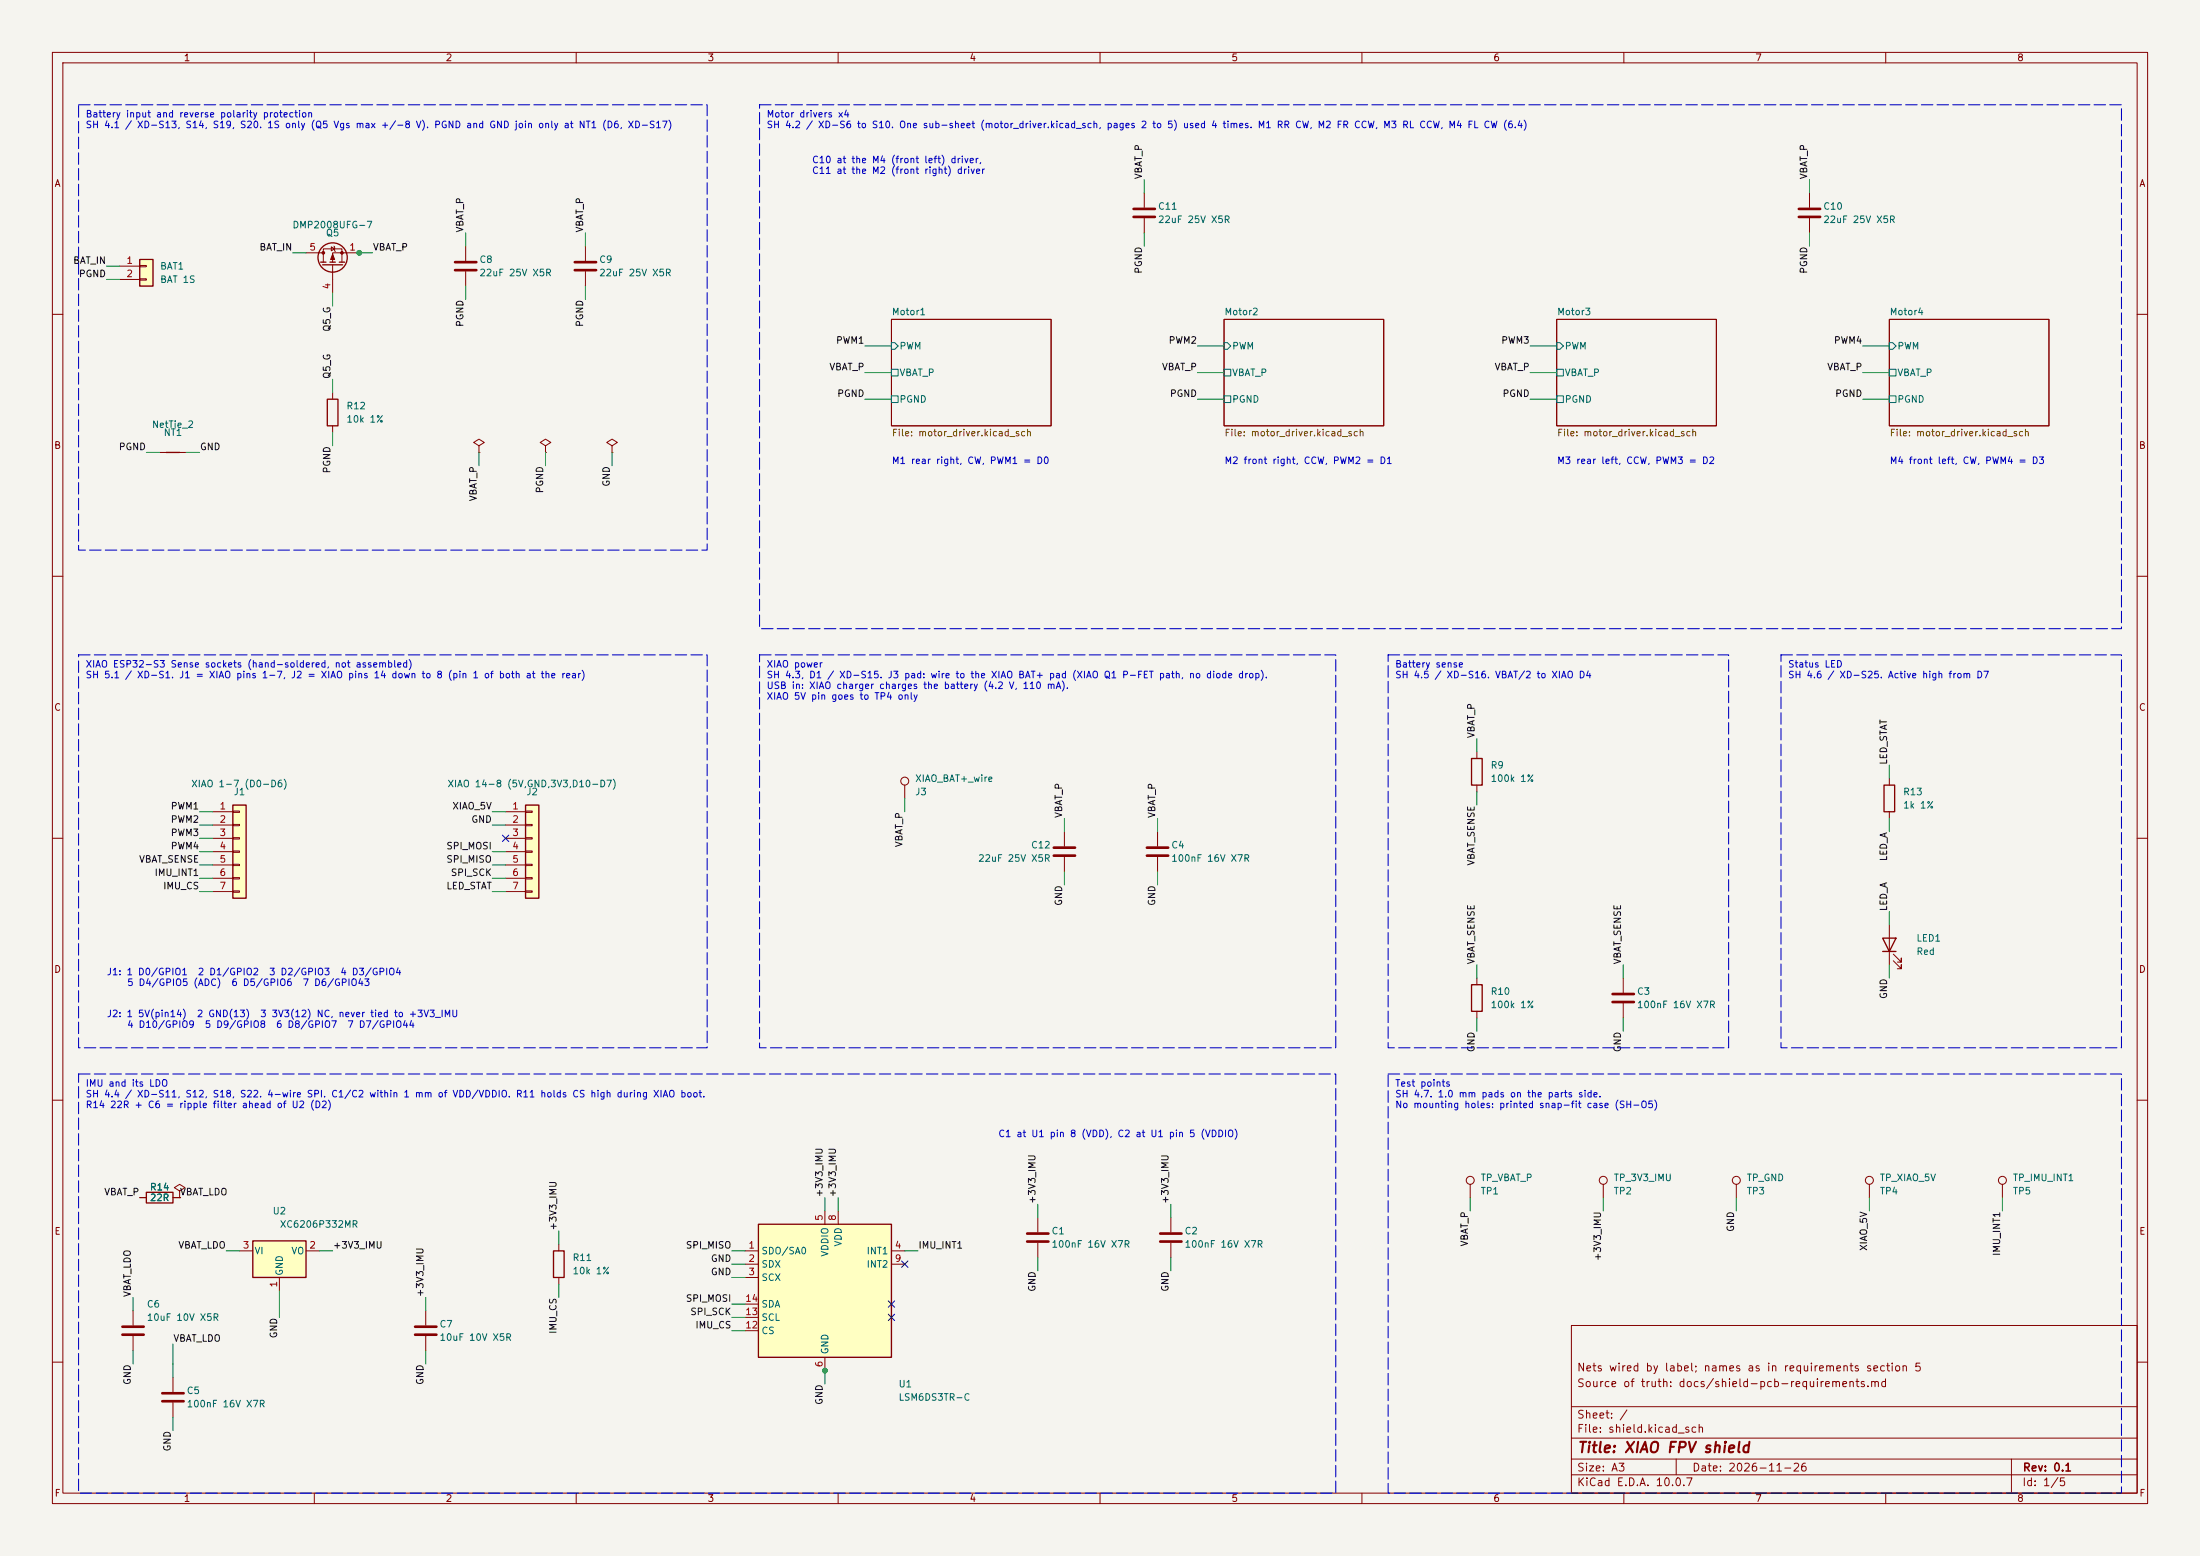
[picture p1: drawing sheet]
<svg xmlns="http://www.w3.org/2000/svg" width="420mm" height="297mm" viewBox="0 0 420 297" stroke-linecap="round" stroke-linejoin="round" font-family="sans-serif">
<path d="M0 0h420v297h-420z" fill="#f5f4ef" stroke="#f5f4ef" stroke-width=".19"/>
<g fill="none" stroke="#840000" stroke-width=".19">
<path d="M10 10h400v277h-400zM12 12h396v273h-396zM60 10v2M110 10v2M160 10v2M210 10v2M260 10v2M310 10v2M360 10v2M10 60h2M170.2 61h30.5v20.3h-30.5zM233.7 61h30.5v20.3h-30.5z"/>
<path d="M297.2 61h30.5v20.3h-30.5zM360.7 61h30.5v20.3h-30.5zM408 60h2M30.5 86.4h5.1M10 110h2M408 110h2M10 160h2M408 160h2M281.9 186.7v1.3M281.9 193v1.3M10 210h2M408 210h2"/>
<path d="M356.9 226.1v2.5M300 253h108v32h-108zM10 260h2M300 278.5h108M300 274.5h108M300 268.5h108M320 278.5v3M384 278.5v6.5M408 260h2M60 285v2M110 285v2M160 285v2"/>
<path d="M210 285v2M260 285v2M300 281.5h108M310 285v2M360 285v2"/>
<circle cx="356.9" cy="225.3" r=".76"/>
</g>
<path d="M170.2 65.4h.6l.6 .6-.6 .7h-.6zM170.2 70.5h1.2v1.3h-1.2zM170.2 75.6h1.2v1.2h-1.2zM233.7 65.4h.6l.6 .6-.6 .7h-.6zM233.7 70.5h1.2v1.3h-1.2zM233.7 75.6h1.2v1.2h-1.2zM297.2 65.4h.6l.6 .6-.6 .7h-.6zM297.2 70.5h1.2v1.3h-1.2zM297.2 75.6h1.2v1.2h-1.2zM360.7 65.4h.6l.6 .6-.6 .7h-.6zM360.7 70.5h1.2v1.3h-1.2zM360.7 75.6h1.2v1.2h-1.2z" fill="none" stroke="#006464" stroke-width=".19"/>
<path d="M31.7 86.4h2.6M280.9 188h2.1v5h-2.1z" fill="none" stroke="#840000" stroke-width=".25"/>
<path d="M48.3 236.9h10.1v6.9h-10.1z" fill="#ffffc2"/>
<path d="M27.9 227.6h5.1v2h-5.1zM48.3 236.9h10.1v6.9h-10.1z" fill="none" stroke="#840000" stroke-width=".25"/>
<g fill="none" stroke="#840000" stroke-width=".19">
<path d="M26.7 228.6h1.2M33 228.6h1.3M34.3 227.3l1-.6-1-.6-1 .6 1 .6v1.3M34.3 228.6h.1M45.7 238.8h2.6M58.4 238.8h2.6M280.7 226.1v2.5M53.3 243.8v2.6"/>
<circle cx="280.7" cy="225.3" r=".76"/>
</g>
<path d="M100.3 153.7h2.6v17.8h-2.6z" fill="#ffffc2"/>
<path d="M100.3 153.7h2.6v17.8h-2.6z" fill="none" stroke="#840000" stroke-width=".25"/>
<g fill="none" stroke="#840000" stroke-width=".19">
<path d="M96.5 154.9h3.8M96.5 157.5h3.8M100.3 154.8h1.3v.3h-1.3zM100.3 157.4h1.3v.2h-1.3zM100.3 159.9h1.3v.2h-1.3zM96.5 160h3.8M96.5 162.6h3.8M96.5 165.1h3.8M96.5 167.6h3.8M96.5 170.2h3.8M100.3 162.4h1.3v.3h-1.3zM100.3 165h1.3v.2h-1.3z"/>
<path d="M100.3 167.5h1.3v.3h-1.3zM100.3 170.1h1.3v.2h-1.3z"/>
</g>
<path d="M44.4 153.7h2.6v17.8h-2.6z" fill="#ffffc2"/>
<path d="M44.4 153.7h2.6v17.8h-2.6zM280.9 144.8h2.1v5.1h-2.1zM359.7 149.9h2v5h-2zM359.4 179.1h2.5l-1.2 2.5zM359.4 181.6h2.5" fill="none" stroke="#840000" stroke-width=".25"/>
<g fill="none" stroke="#840000" stroke-width=".19">
<path d="M345.4 36.8v2.8M345.4 41.7v2.8M40.6 154.9h3.8M40.6 157.5h3.8M44.4 154.8h1.3v.3h-1.3zM44.4 157.4h1.3v.2h-1.3zM44.4 159.9h1.3v.2h-1.3zM172.7 149.9v2.5M281.9 143.5v1.3M281.9 149.9v1.2M360.7 148.6v1.3M360.7 154.9v1.3"/>
<path d="M40.6 160h3.8M40.6 162.6h3.8M40.6 165.1h3.8M40.6 167.6h3.8M40.6 170.2h3.8M44.4 162.4h1.3v.3h-1.3zM44.4 165h1.3v.2h-1.3zM44.4 167.5h1.3v.3h-1.3zM44.4 170.1h1.3v.2h-1.3zM360.7 176.5v7.7M309.9 186.7v2.8M309.9 191.5v2.8"/>
<path d="M361.4 183.4l1.6 1.5v-.7v.7h-.8M361.4 182.1l1.6 1.5v-.7v.7h-.8M198.1 232.4v2.8M198.1 237.2v2.8M33 262.9v2.8M33 267.7v2.8"/>
<circle cx="172.7" cy="149.1" r=".76"/>
</g>
<path d="M343.4 39.9h4.1M343.4 41.4h4.1M307.8 189.7h4.1M307.8 191.3h4.1M196.1 235.5h4.1M196.1 237h4.1M31 265.9h4.1M31 267.5h4.1" fill="none" stroke="#840000" stroke-width=".51"/>
<path d="M26.7 49.5h2.5v5.1h-2.5z" fill="#ffffc2"/>
<g fill="none" stroke="#840000" stroke-width=".25">
<path d="M26.7 49.5h2.5v5.1h-2.5zM61.2 50h1M61.6 50.5h3.8M63 50h1M64.8 50h1M62.5 76.2h2v5.1h-2zM105.7 238.8h2v5h-2z"/>
<circle cx="63.5" cy="49.1" r="2.79"/>
</g>
<g fill="none" stroke="#840000" stroke-width=".19">
<path d="M22.9 50.8h3.8M22.9 53.3h3.8M26.7 50.7h1.2v.2h-1.2zM26.7 53.2h1.2v.3h-1.2zM58.4 48.3h3.3M61.7 50v-2.5h3.6v2.5M63.2 47.1l.7 .4-.7 .4zM63.5 50.5v5.4M63.8 47l.2 1M68.6 48.3h-5.1v1.7M88.9 47v2.8M88.9 51.8v2.8"/>
<path d="M111.8 47v2.8M111.8 51.8v2.8M63.5 74.9v1.3M63.5 81.3v1.3M91.4 85.1l1.1-.6-1.1-.7-1 .7 1 .6v1.3M91.4 86.4h.1M104.1 85.1l1.1-.6-1.1-.7-1 .7 1 .6v1.3M104.1 86.4h.1M116.8 85.1l1.1-.6-1.1-.7-1 .7 1 .6v1.3M116.8 86.4h.1M203.2 158.8v2.7M221 158.8v2.7"/>
<path d="M203.2 163.6v2.8M221 163.6v2.8M106.7 237.5v1.3M223.5 232.4v2.8M223.5 237.2v2.8M306.1 226.1v2.5M331.5 226.1v2.5M81.3 250.2v2.8M81.3 255v2.8M106.7 243.8v1.3"/>
<circle cx="306.1" cy="225.3" r=".76"/>
<circle cx="331.5" cy="225.3" r=".76"/>
</g>
<g fill="#840000" stroke="#840000" stroke-width=".19">
<path d="M63.5 48.5l.4 1h-.8z"/>
<circle cx="61.7" cy="48.3" r=".25"/>
<circle cx="65.3" cy="48.3" r=".25"/>
</g>
<path d="M86.9 50h4M86.9 51.6h4M109.7 50h4.1M109.7 51.6h4.1M201.2 161.8h4M201.2 163.3h4M218.9 161.8h4.1M218.9 163.3h4.1M221.5 235.5h4.1M221.5 237h4.1M79.2 253.2h4.1M79.2 254.8h4.1" fill="none" stroke="#840000" stroke-width=".51"/>
<path d="M144.8 233.7h25.4v25.4h-25.4z" fill="#ffffc2"/>
<path d="M144.8 233.7h25.4v25.4h-25.4z" fill="none" stroke="#840000" stroke-width=".25"/>
<g fill="none" stroke="#840000" stroke-width=".19">
<path d="M218.4 36.8v2.8M218.4 41.7v2.8M26.7 228.6h1.2M33 228.6h1.3M34.3 228.6h.1M142.2 238.8h2.6M157.5 231.1v2.6M160 231.1v2.6M170.2 238.8h2.5M382.3 226.1v2.5M25.4 250.2v2.8M25.4 255v2.8"/>
<path d="M142.2 241.3h2.6M142.2 243.8h2.6M142.2 254h2.6M142.2 251.5h2.6M142.2 248.9h2.6M157.5 259.1v2.5M170.2 241.3h2.5"/>
<circle cx="382.3" cy="225.3" r=".76"/>
</g>
<path d="M216.4 39.9h4.1M216.4 41.4h4.1M23.4 253.2h4M23.4 254.8h4" fill="none" stroke="#840000" stroke-width=".51"/>
<g fill="none" stroke="#009600" stroke-width=".19">
<path d="M218.4 34.3v2.5M345.4 34.3v2.5M20.3 50.8h2.6M20.3 53.3h2.6M55.9 48.3h2.5M63.5 55.9v2.5M68.6 48.3h2.5M88.9 44.5v2.5M88.9 54.6v2.6M111.8 44.5v2.5M111.8 54.6v2.6M218.4 44.5v2.5"/>
<path d="M345.4 44.5v2.5M63.5 72.4v2.5M165.1 76.2h5.1M165.1 71.1h5.1M165.1 66h5.1M228.6 76.2h5.1M228.6 71.1h5.1M228.6 66h5.1M292.1 76.2h5.1M292.1 71.1h5.1M292.1 66h5.1M355.6 76.2h5.1"/>
<path d="M355.6 71.1h5.1M355.6 66h5.1M27.9 86.4h2.6M35.6 86.4h2.5M63.5 82.6v2.5M91.4 86.4v2.5M104.1 86.4v2.5M116.8 86.4v2.5M38.1 157.5h2.5M38.1 154.9h2.5M94 157.5h2.5M94 154.9h2.5"/>
<path d="M172.7 152.4v2.5M203.2 156.2v2.6M221 156.2v2.6M281.9 141v2.5M281.9 151.1v2.6M360.7 146.1v2.5M360.7 156.2v2.6M38.1 170.2h2.5M38.1 167.6h2.5M38.1 165.1h2.5M38.1 162.6h2.5M38.1 160h2.5"/>
<path d="M94 170.2h2.5M94 167.6h2.5M94 165.1h2.5M94 162.6h2.5M203.2 166.4v2.5M221 166.4v2.5M360.7 174v2.5M281.9 184.2v2.5M281.9 194.3v2.6M309.9 184.2v2.5M309.9 194.3v2.6M360.7 184.2v2.5"/>
<path d="M43.2 238.8h2.5M61 238.8h2.5M106.7 234.9v2.6M139.7 238.8h2.5M157.5 228.6v2.5M160 228.6v2.5M172.7 238.8h2.6M198.1 229.9v2.5M223.5 229.9v2.5M280.7 228.6v2.5M306.1 228.6v2.5M331.5 228.6v2.5"/>
<path d="M356.9 228.6v2.5M382.3 228.6v2.5M25.4 247.6v2.6M25.4 257.8v2.5M33 256.5v6.4M53.3 246.4v5.1M81.3 247.6v2.6M81.3 257.8v2.5M106.7 245.1v2.5M139.7 243.8h2.5M139.7 241.3h2.5M139.7 248.9h2.5"/>
<path d="M139.7 251.5h2.5M139.7 254h2.5M198.1 240v2.6M223.5 240v2.6M33 270.5v2.5M157.5 261.6v2.6"/>
</g>
<path d="M95.9 159.4l1.2 1.2M97.1 159.4l-1.2 1.2M169.6 248.3l1.2 1.2M169.6 250.9l1.2 1.2M170.8 248.3l-1.2 1.2M170.8 250.9l-1.2 1.2M172.1 240.7l1.2 1.2M173.3 240.7l-1.2 1.2" fill="none" stroke="#000084" stroke-width=".19"/>
<path d="M15 20h120v85h-120zM145 20h260v100h-260zM15 125h120v75h-120zM145 125h110v75h-110zM265 125h65v75h-65zM340 125h65v75h-65zM15 205h240v80h-240zM265 205h140v80h-140z" fill="none" stroke="#0000c2" stroke-width=".2" stroke-dasharray="2.2 .8"/>
<g fill="#009600" stroke="#009600" stroke-width=".19">
<circle cx="68.6" cy="48.3" r=".46"/>
<circle cx="157.5" cy="261.6" r=".46"/>
</g>
<text font-size="2" fill="#840000" x="301" y="277.8">Title: XIAO FPV shield</text>
<g font-size="1.5" fill="#840000">
<text x="300.9" y="262.1">Nets wired by label; names as in requirements section 5</text>
<text x="300.9" y="265.1">Source of truth: docs/shield-pcb-requirements.md</text>
<text x="300.9" y="273.8">File: shield.kicad_sch</text>
<text x="300.9" y="271.1">Sheet: /</text>
<text x="300.9" y="281.2">Size: A3</text>
<text x="322.9" y="281.2">Date: 2026-11-26</text>
<text x="386" y="281.2">Rev: 0.1</text>
<text x="300.9" y="284">KiCad E.D.A. 10.0.7</text>
<text x="385.9" y="284">Id: 1/5</text>
</g>
<g font-size="1.3" fill="#840000">
<text x="35" y="12">1</text>
<text x="85" y="12">2</text>
<text x="135" y="12">3</text>
<text x="185" y="12">4</text>
<text x="235" y="12">5</text>
<text x="285" y="12">6</text>
<text x="335" y="12">7</text>
<text x="385" y="12">8</text>
<text x="10.3" y="36">A</text>
<text x="408.3" y="36">A</text>
<text x="10.2" y="86">B</text>
<text x="408.2" y="86">B</text>
<text x="10.2" y="136">C</text>
<text x="408.2" y="136">C</text>
<text x="10.2" y="186">D</text>
<text x="408.2" y="186">D</text>
<text x="10.3" y="236">E</text>
<text x="408.3" y="236">E</text>
<text x="10.3" y="286">F</text>
<text x="35" y="287">1</text>
<text x="85" y="287">2</text>
<text x="135" y="287">3</text>
<text x="185" y="287">4</text>
<text x="235" y="287">5</text>
<text x="285" y="287">6</text>
<text x="335" y="287">7</text>
<text x="385" y="287">8</text>
<text x="408.3" y="286">F</text>
</g>
<g font-size="1.3" fill="#0000c2">
<text x="16.2" y="22.7">Battery input and reverse polarity protection</text>
<text x="146.2" y="22.7">Motor drivers x4</text>
<text x="16.2" y="24.8">SH 4.1 / XD-S13, S14, S19, S20. 1S only (Q5 Vgs max +/-8 V). PGND and GND join only at NT1 (D6, XD-S17)</text>
<text x="146.2" y="24.8">SH 4.2 / XD-S6 to S10. One sub-sheet (motor_driver.kicad_sch, pages 2 to 5) used 4 times. M1 RR CW, M2 FR CCW, M3 RL CCW, M4 FL CW (6.4)</text>
<text x="154.9" y="31.5">C10 at the M4 (front left) driver,</text>
<text x="154.9" y="33.5">C11 at the M2 (front right) driver</text>
<text x="170.2" y="88.9">M1 rear right, CW, PWM1 = D0</text>
<text x="233.7" y="88.9">M2 front right, CCW, PWM2 = D1</text>
<text x="297.2" y="88.9">M3 rear left, CCW, PWM3 = D2</text>
<text x="360.7" y="88.9">M4 front left, CW, PWM4 = D3</text>
<text x="16.2" y="127.7">XIAO ESP32-S3 Sense sockets (hand-soldered, not assembled)</text>
<text x="16.2" y="129.8">SH 5.1 / XD-S1. J1 = XIAO pins 1-7, J2 = XIAO pins 14 down to 8 (pin 1 of both at the rear)</text>
<text x="146.2" y="127.7">XIAO power</text>
<text x="146.2" y="129.8">SH 4.3, D1 / XD-S15. J3 pad: wire to the XIAO BAT+ pad (XIAO Q1 P-FET path, no diode drop).</text>
<text x="146.2" y="131.8">USB in: XIAO charger charges the battery (4.2 V, 110 mA).</text>
<text x="266.2" y="127.7">Battery sense</text>
<text x="266.2" y="129.8">SH 4.5 / XD-S16. VBAT/2 to XIAO D4</text>
<text x="341.2" y="127.7">Status LED</text>
<text x="341.2" y="129.8">SH 4.6 / XD-S25. Active high from D7</text>
<text x="146.2" y="133.9">XIAO 5V pin goes to TP4 only</text>
<text x="20.3" y="186.5">J1: 1 D0/GPIO1</text>
<text x="24.2" y="188.5">5 D4/GPIO5 (ADC)</text>
<text x="37.6" y="186.5">2 D1/GPIO2</text>
<text x="44.1" y="188.5">6 D5/GPIO6</text>
<text x="51.3" y="186.5">3 D2/GPIO3</text>
<text x="57.7" y="188.5">7 D6/GPIO43</text>
<text x="64.9" y="186.5">4 D3/GPIO4</text>
<text x="20.3" y="194.5">J2: 1 5V(pin14)</text>
<text x="24.2" y="196.5">4 D10/GPIO9</text>
<text x="37.5" y="194.5">2 GND(13)</text>
<text x="39" y="196.5">5 D9/GPIO8</text>
<text x="49.6" y="194.5">3 3V3(12) NC, never tied to +3V3_IMU</text>
<text x="52.6" y="196.5">6 D8/GPIO7</text>
<text x="66.2" y="196.5">7 D7/GPIO44</text>
<text x="16.2" y="207.7">IMU and its LDO</text>
<text x="16.2" y="209.8">SH 4.4 / XD-S11, S12, S18, S22. 4-wire SPI. C1/C2 within 1 mm of VDD/VDDIO. R11 holds CS high during XIAO boot.</text>
<text x="266.2" y="207.7">Test points</text>
<text x="266.2" y="209.8">SH 4.7. 1.0 mm pads on the parts side.</text>
<text x="16.2" y="211.8">R14 22R + C6 = ripple filter ahead of U2 (D2)</text>
<text x="266.2" y="211.8">No mounting holes: printed snap-fit case (SH-O5)</text>
<text x="190.5" y="217.4">C1 at U1 pin 8 (VDD), C2 at U1 pin 5 (VDDIO)</text>
</g>
<g font-size="1.3" fill="#0f0f0f">
<text x="218.3" y="34.3" transform="rotate(-90 218.3 34.3)">VBAT_P</text>
<text x="345.3" y="34.3" transform="rotate(-90 345.3 34.3)">VBAT_P</text>
<text x="88.8" y="44.5" transform="rotate(-90 88.8 44.5)">VBAT_P</text>
<text x="111.6" y="44.5" transform="rotate(-90 111.6 44.5)">VBAT_P</text>
<text x="13.9" y="50.7">BAT_IN</text>
<text x="15" y="53.2">PGND</text>
<text x="49.4" y="48.1">BAT_IN</text>
<text x="71.1" y="48.1">VBAT_P</text>
<text x="218.3" y="52.4" transform="rotate(-90 218.3 52.4)">PGND</text>
<text x="345.3" y="52.4" transform="rotate(-90 345.3 52.4)">PGND</text>
<text x="63.4" y="63.4" transform="rotate(-90 63.4 63.4)">Q5_G</text>
<text x="88.8" y="62.5" transform="rotate(-90 88.8 62.5)">PGND</text>
<text x="111.6" y="62.5" transform="rotate(-90 111.6 62.5)">PGND</text>
<text x="159.5" y="65.9">PWM1</text>
<text x="223" y="65.9">PWM2</text>
<text x="286.5" y="65.9">PWM3</text>
<text x="350" y="65.9">PWM4</text>
<text x="158.2" y="71">VBAT_P</text>
<text x="221.7" y="71">VBAT_P</text>
<text x="285.2" y="71">VBAT_P</text>
<text x="348.7" y="71">VBAT_P</text>
<text x="63.4" y="72.4" transform="rotate(-90 63.4 72.4)">Q5_G</text>
<text x="159.7" y="76.1">PGND</text>
<text x="223.2" y="76.1">PGND</text>
<text x="286.7" y="76.1">PGND</text>
<text x="350.2" y="76.1">PGND</text>
<text x="22.6" y="86.2">PGND</text>
<text x="38.1" y="86.2">GND</text>
<text x="63.4" y="90.5" transform="rotate(-90 63.4 90.5)">PGND</text>
<text x="91.3" y="95.8" transform="rotate(-90 91.3 95.8)">VBAT_P</text>
<text x="104" y="94.3" transform="rotate(-90 104 94.3)">PGND</text>
<text x="116.7" y="93" transform="rotate(-90 116.7 93)">GND</text>
<text x="281.8" y="141" transform="rotate(-90 281.8 141)">VBAT_P</text>
<text x="360.6" y="146.1" transform="rotate(-90 360.6 146.1)">LED_STAT</text>
<text x="32.5" y="154.8">PWM1</text>
<text x="86.3" y="154.8">XIAO_5V</text>
<text x="32.5" y="157.4">PWM2</text>
<text x="32.5" y="159.9">PWM3</text>
<text x="89.9" y="157.4">GND</text>
<text x="172.6" y="161.8" transform="rotate(-90 172.6 161.8)">VBAT_P</text>
<text x="203.1" y="156.2" transform="rotate(-90 203.1 156.2)">VBAT_P</text>
<text x="220.9" y="156.2" transform="rotate(-90 220.9 156.2)">VBAT_P</text>
<text x="26.4" y="165">VBAT_SENSE</text>
<text x="29.4" y="167.5">IMU_INT1</text>
<text x="32.5" y="162.4">PWM4</text>
<text x="85.1" y="162.4">SPI_MOSI</text>
<text x="85.1" y="165">SPI_MISO</text>
<text x="86" y="167.5">SPI_SCK</text>
<text x="281.8" y="165.3" transform="rotate(-90 281.8 165.3)">VBAT_SENSE</text>
<text x="360.6" y="164.5" transform="rotate(-90 360.6 164.5)">LED_A</text>
<text x="31" y="170.1">IMU_CS</text>
<text x="85.1" y="170.1">LED_STAT</text>
<text x="203.1" y="173" transform="rotate(-90 203.1 173)">GND</text>
<text x="220.9" y="173" transform="rotate(-90 220.9 173)">GND</text>
<text x="360.6" y="174" transform="rotate(-90 360.6 174)">LED_A</text>
<text x="281.8" y="184.2" transform="rotate(-90 281.8 184.2)">VBAT_SENSE</text>
<text x="309.8" y="184.2" transform="rotate(-90 309.8 184.2)">VBAT_SENSE</text>
<text x="360.6" y="190.8" transform="rotate(-90 360.6 190.8)">GND</text>
<text x="281.8" y="200.9" transform="rotate(-90 281.8 200.9)">GND</text>
<text x="309.8" y="200.9" transform="rotate(-90 309.8 200.9)">GND</text>
<text x="19.8" y="228.5">VBAT_P</text>
<text x="34.3" y="228.5">VBAT_LDO</text>
<text x="157.4" y="228.6" transform="rotate(-90 157.4 228.6)">+3V3_IMU</text>
<text x="159.9" y="228.6" transform="rotate(-90 159.9 228.6)">+3V3_IMU</text>
<text x="198" y="229.9" transform="rotate(-90 198 229.9)">+3V3_IMU</text>
<text x="223.4" y="229.9" transform="rotate(-90 223.4 229.9)">+3V3_IMU</text>
<text x="33.9" y="238.6">VBAT_LDO</text>
<text x="63.5" y="238.6">+3V3_IMU</text>
<text x="106.6" y="235" transform="rotate(-90 106.6 235)">+3V3_IMU</text>
<text x="130.8" y="238.6">SPI_MISO</text>
<text x="175.2" y="238.6">IMU_INT1</text>
<text x="280.5" y="238" transform="rotate(-90 280.5 238)">VBAT_P</text>
<text x="331.3" y="235.2" transform="rotate(-90 331.3 235.2)">GND</text>
<text x="356.7" y="238.9" transform="rotate(-90 356.7 238.9)">XIAO_5V</text>
<text x="382.1" y="239.8" transform="rotate(-90 382.1 239.8)">IMU_INT1</text>
<text x="135.6" y="241.2">GND</text>
<text x="135.6" y="243.7">GND</text>
<text x="305.9" y="240.8" transform="rotate(-90 305.9 240.8)">+3V3_IMU</text>
<text x="25.3" y="247.7" transform="rotate(-90 25.3 247.7)">VBAT_LDO</text>
<text x="81.2" y="247.7" transform="rotate(-90 81.2 247.7)">+3V3_IMU</text>
<text x="130.8" y="248.8">SPI_MOSI</text>
<text x="131.7" y="251.3">SPI_SCK</text>
<text x="198" y="246.7" transform="rotate(-90 198 246.7)">GND</text>
<text x="223.4" y="246.7" transform="rotate(-90 223.4 246.7)">GND</text>
<text x="33" y="256.4">VBAT_LDO</text>
<text x="53.2" y="255.6" transform="rotate(-90 53.2 255.6)">GND</text>
<text x="106.6" y="254.7" transform="rotate(-90 106.6 254.7)">IMU_CS</text>
<text x="132.6" y="253.9">IMU_CS</text>
<text x="25.3" y="264.4" transform="rotate(-90 25.3 264.4)">GND</text>
<text x="81.2" y="264.4" transform="rotate(-90 81.2 264.4)">GND</text>
<text x="157.4" y="268.3" transform="rotate(-90 157.4 268.3)">GND</text>
<text x="32.9" y="277.1" transform="rotate(-90 32.9 277.1)">GND</text>
</g>
<g font-size="1.3" fill="#006464">
<text x="221" y="40.3">C11</text>
<text x="348" y="40.3">C10</text>
<text x="55.7" y="43.9">DMP2008UFG-7</text>
<text x="62.1" y="45.4">Q5</text>
<text x="221" y="42.9">22uF 25V X5R</text>
<text x="348" y="42.9">22uF 25V X5R</text>
<text x="30.5" y="51.8">BAT1</text>
<text x="91.4" y="50.5">C8</text>
<text x="91.4" y="53">22uF 25V X5R</text>
<text x="114.3" y="50.5">C9</text>
<text x="114.3" y="53">22uF 25V X5R</text>
<text x="30.5" y="54.3">BAT 1S</text>
<text x="170.2" y="60.5">Motor1</text>
<text x="233.7" y="60.5">Motor2</text>
<text x="297.2" y="60.5">Motor3</text>
<text x="360.7" y="60.5">Motor4</text>
<text x="171.6" y="67">PWM</text>
<text x="235.1" y="67">PWM</text>
<text x="298.6" y="67">PWM</text>
<text x="362.1" y="67">PWM</text>
<text x="171.6" y="72.1">VBAT_P</text>
<text x="171.6" y="77.2">PGND</text>
<text x="235.1" y="72.1">VBAT_P</text>
<text x="235.1" y="77.2">PGND</text>
<text x="298.6" y="72.1">VBAT_P</text>
<text x="298.6" y="77.2">PGND</text>
<text x="362.1" y="72.1">VBAT_P</text>
<text x="362.1" y="77.2">PGND</text>
<text x="28.9" y="82">NetTie_2</text>
<text x="31.1" y="83.5">NT1</text>
<text x="66" y="78.4">R12</text>
<text x="66" y="81">10k 1%</text>
<text x="174.6" y="149.6">XIAO_BAT+_wire</text>
<text x="284.5" y="147">R9</text>
<text x="284.5" y="149.6">100k 1%</text>
<text x="36.4" y="150.6">XIAO 1-7 (D0-D6)</text>
<text x="44.5" y="152.1">J1</text>
<text x="85.3" y="150.6">XIAO 14-8 (5V,GND,3V3,D10-D7)</text>
<text x="100.4" y="152.1">J2</text>
<text x="174.6" y="152.1">J3</text>
<text x="363.2" y="152.1">R13</text>
<text x="363.2" y="154.6">1k 1%</text>
<text x="186.6" y="164.8">22uF 25V X5R</text>
<text x="196.7" y="162.3">C12</text>
<text x="223.5" y="162.3">C4</text>
<text x="223.5" y="164.8">100nF 16V X7R</text>
<text x="365.7" y="180">LED1</text>
<text x="365.7" y="182.6">Red</text>
<text x="284.5" y="190.2">R10</text>
<text x="312.4" y="190.2">C3</text>
<text x="284.5" y="192.7">100k 1%</text>
<text x="312.4" y="192.7">100nF 16V X7R</text>
<text x="28.5" y="227.5">R14</text>
<text x="282.6" y="225.8">TP_VBAT_P</text>
<text x="308" y="225.8">TP_3V3_IMU</text>
<text x="333.4" y="225.8">TP_GND</text>
<text x="358.8" y="225.8">TP_XIAO_5V</text>
<text x="384.2" y="225.8">TP_IMU_INT1</text>
<text x="28.5" y="229.6">22R</text>
<text x="51.9" y="232.1">U2</text>
<text x="282.6" y="228.3">TP1</text>
<text x="308" y="228.3">TP2</text>
<text x="333.4" y="228.3">TP3</text>
<text x="358.8" y="228.3">TP4</text>
<text x="384.2" y="228.3">TP5</text>
<text x="48.5" y="239.7">VI</text>
<text x="53.3" y="234.6">XC6206P332MR</text>
<text x="55.5" y="239.7">VO</text>
<text x="145.3" y="239.7">SDO/SA0</text>
<text x="158.4" y="240" transform="rotate(-90 158.4 240)">VDDIO</text>
<text x="161" y="238" transform="rotate(-90 161 238)">VDD</text>
<text x="165.3" y="239.7">INT1</text>
<text x="200.6" y="235.9">C1</text>
<text x="200.6" y="238.5">100nF 16V X7R</text>
<text x="226" y="235.9">C2</text>
<text x="226" y="238.5">100nF 16V X7R</text>
<text x="54.3" y="243.6" transform="rotate(-90 54.3 243.6)">GND</text>
<text x="109.2" y="241">R11</text>
<text x="109.2" y="243.5">10k 1%</text>
<text x="145.3" y="242.3">SDX</text>
<text x="145.3" y="244.8">SCX</text>
<text x="165.3" y="242.3">INT2</text>
<text x="27.9" y="249.9">C6</text>
<text x="145.3" y="249.9">SDA</text>
<text x="27.9" y="252.4">10uF 10V X5R</text>
<text x="83.8" y="253.7">C7</text>
<text x="83.8" y="256.2">10uF 10V X5R</text>
<text x="145.3" y="255">CS</text>
<text x="145.3" y="252.4">SCL</text>
<text x="158.4" y="258.6" transform="rotate(-90 158.4 258.6)">GND</text>
<text x="35.5" y="266.4">C5</text>
<text x="35.5" y="268.9">100nF 16V X7R</text>
<text x="171.4" y="265.1">U1</text>
<text x="171.4" y="267.7">LSM6DS3TR-C</text>
</g>
<g font-size="1.3" fill="#a90000">
<text x="24" y="50.7">1</text>
<text x="24" y="53.2">2</text>
<text x="59" y="48.1">5</text>
<text x="66.6" y="48.1">1</text>
<text x="63.4" y="55.3" transform="rotate(-90 63.4 55.3)">4</text>
<text x="41.8" y="154.8">1</text>
<text x="97.7" y="154.8">1</text>
<text x="41.8" y="157.3">2</text>
<text x="41.8" y="159.9">3</text>
<text x="97.7" y="157.3">2</text>
<text x="97.7" y="159.9">3</text>
<text x="41.8" y="162.4">4</text>
<text x="41.8" y="165">5</text>
<text x="41.8" y="167.5">6</text>
<text x="97.7" y="162.4">4</text>
<text x="97.7" y="165">5</text>
<text x="97.7" y="167.5">6</text>
<text x="41.8" y="170">7</text>
<text x="97.7" y="170">7</text>
<text x="157.3" y="233.1" transform="rotate(-90 157.3 233.1)">5</text>
<text x="159.9" y="233.1" transform="rotate(-90 159.9 233.1)">8</text>
<text x="46.3" y="238.6">3</text>
<text x="59" y="238.6">2</text>
<text x="142.8" y="238.6">1</text>
<text x="170.7" y="238.6">4</text>
<text x="53.2" y="245.8" transform="rotate(-90 53.2 245.8)">1</text>
<text x="142.8" y="241.2">2</text>
<text x="142.8" y="243.7">3</text>
<text x="170.7" y="241.2">9</text>
<text x="142.2" y="251.3">13</text>
<text x="142.2" y="248.8">14</text>
<text x="142.2" y="253.9">12</text>
<text x="157.3" y="261.1" transform="rotate(-90 157.3 261.1)">6</text>
</g>
<g font-size="1.3" fill="#725600">
<text x="170.2" y="83.6">File: motor_driver.kicad_sch</text>
<text x="233.7" y="83.6">File: motor_driver.kicad_sch</text>
<text x="297.2" y="83.6">File: motor_driver.kicad_sch</text>
<text x="360.7" y="83.6">File: motor_driver.kicad_sch</text>
</g>
</svg>
